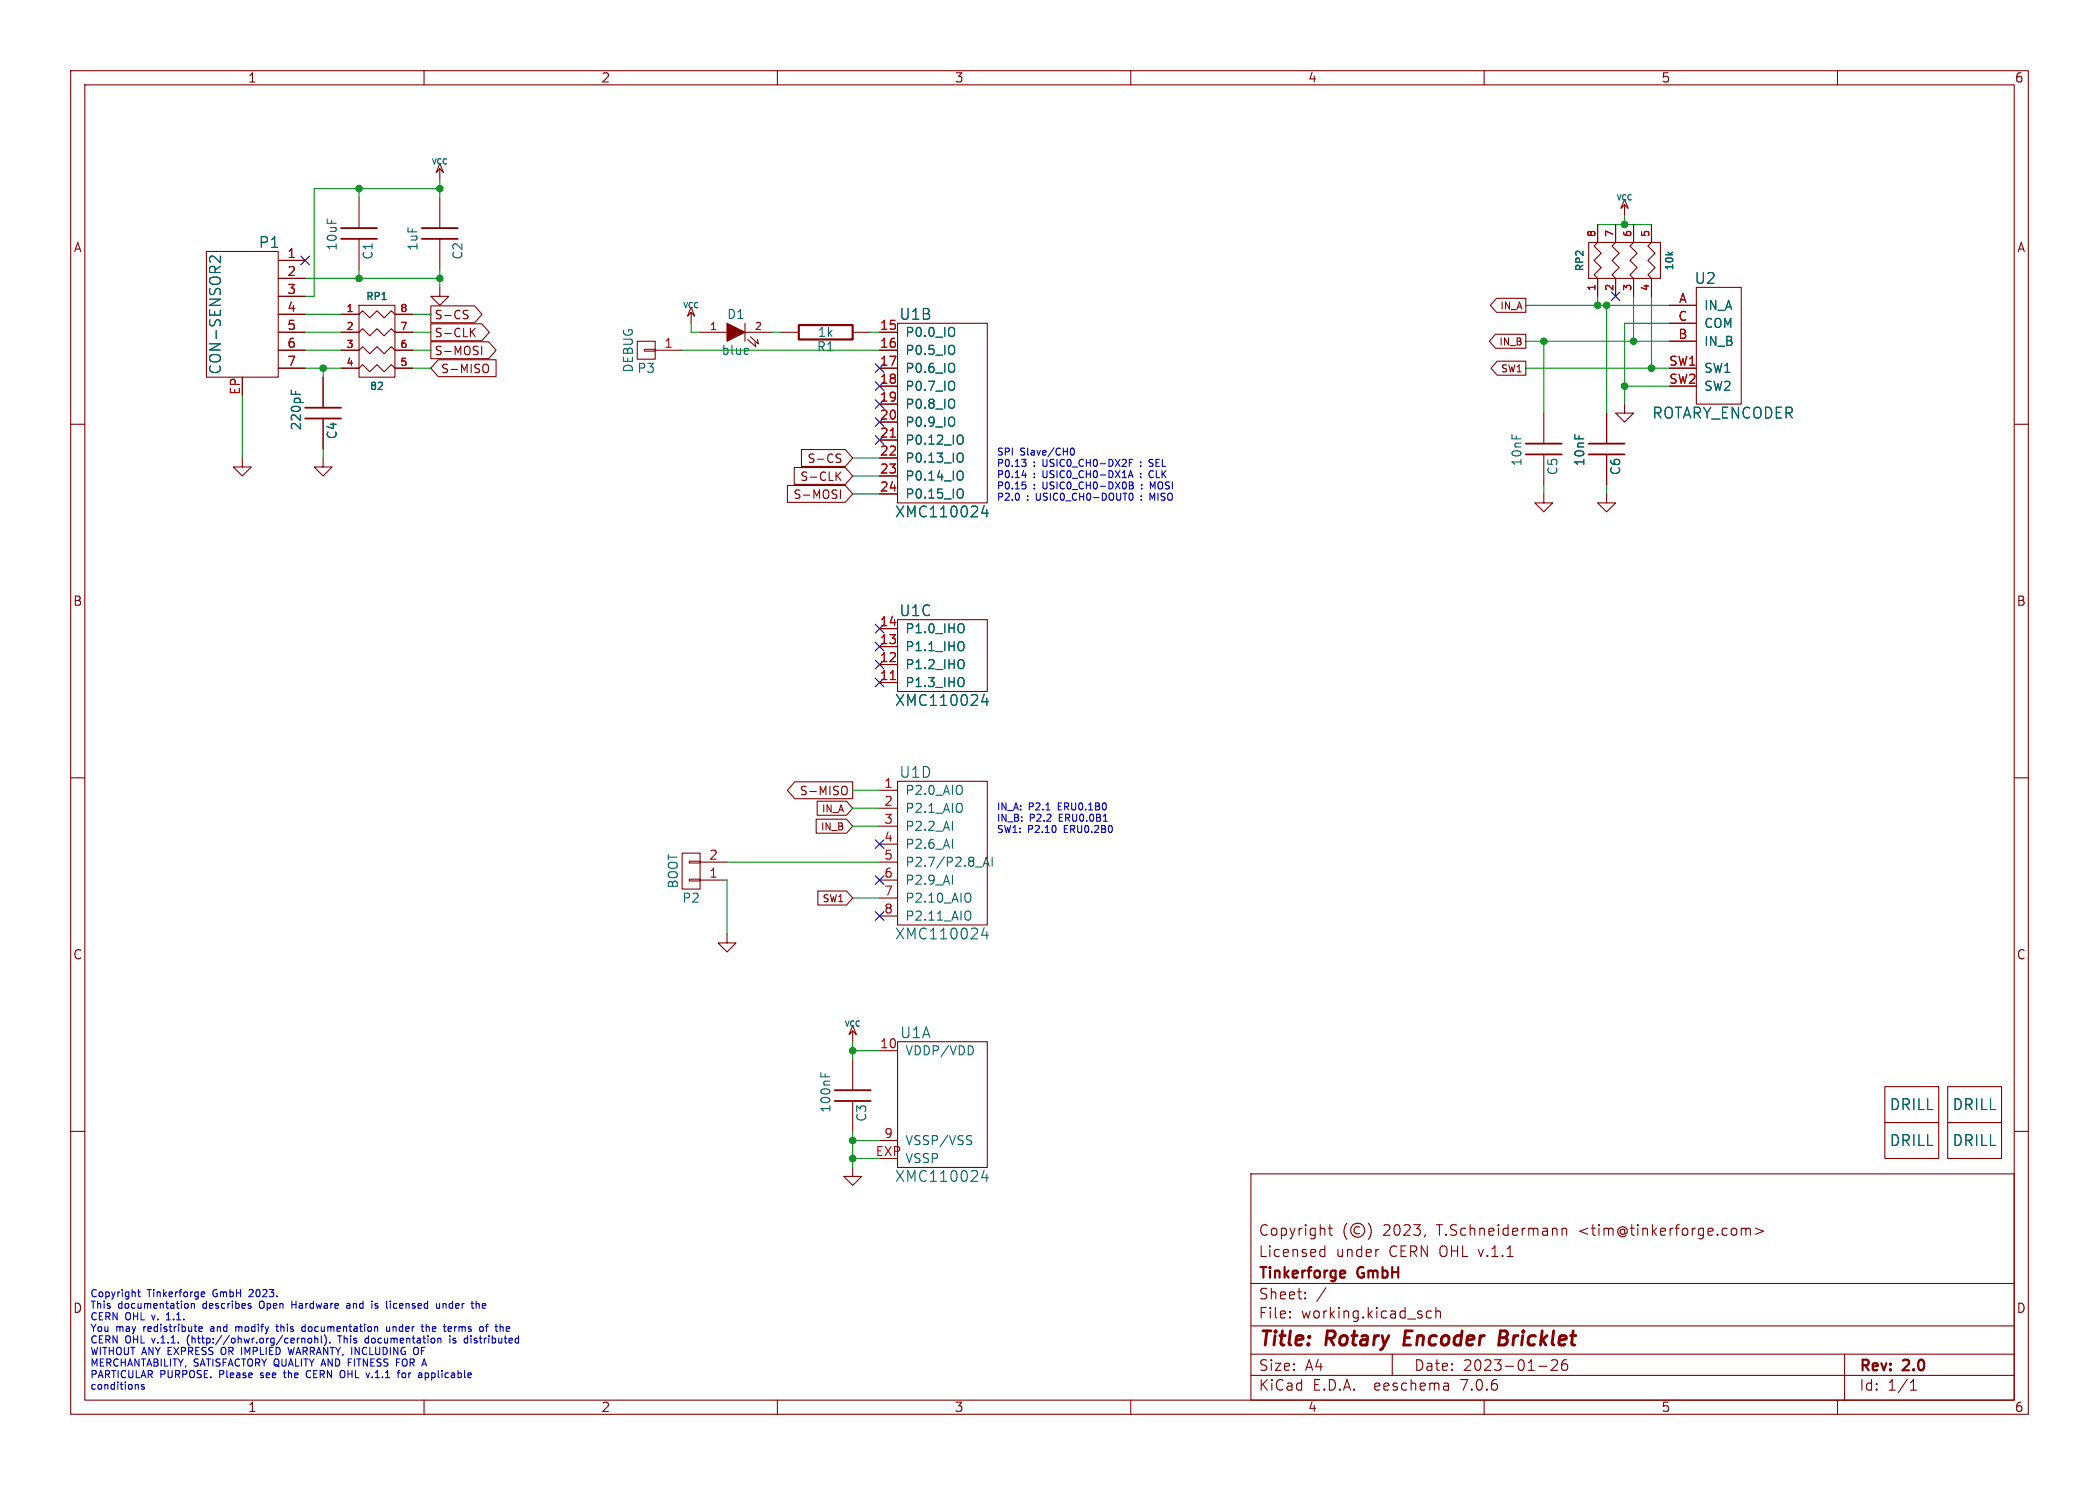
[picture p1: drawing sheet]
<svg xmlns="http://www.w3.org/2000/svg" width="297mm" height="210mm" viewBox="0 0 297 210" stroke-linecap="round" stroke-linejoin="round" font-family="sans-serif">
<g fill="none" stroke="#840000" stroke-width=".15">
<path d="M10 10h277v190h-277zM12 12h273v186h-273zM60 10v2M110 10v2M160 10v2M210 10v2M260 10v2M29.2 35.6h10.2v17.7h-10.2zM39.4 36.8h3.8M39.4 39.4h3.8M50.8 27.9v4.4M50.8 33.8v4.3"/>
<path d="M62.2 23.1l.5 1.3-.5-.5-.5 .5zM62.2 23.9v1.5M62.2 27.9v4.4M62.2 33.8v4.3M224.8 34.3h10.1v5.1h-10.1zM226.1 31.8v2.5l-.5 .5 1 1-1 1 1 1-1 1.1 .5 .5v2.5M228.6 31.8v2.5l-.5 .5 1 1-1 1 1 1-1 1.1 .5 .5v2.5M229.9 28.2l.5 1.3-.5-.5-.5 .5zM229.9 29v1.5M231.1 31.8v2.5l-.5 .5 1 1-1 1 1 1-1 1.1 .5 .5v2.5M233.7 31.8v2.5l-.5 .5 1 1-1 1 1 1-1 1.1 .5 .5v2.5M10 60h2"/>
<path d="M39.4 44.5h3.8M39.4 47h3.8M39.4 49.5h3.8M39.4 52.1h3.8M39.4 41.9h3.8M45.7 53.3v4.4M45.7 59.2v4.3M48.3 52.1h2.5l.5-.5 1 1 1-1 1.1 1 1-1 .5 .5h2.5M48.3 49.5h2.5l.5-.5 1 1 1-1 1.1 1 1-1 .5 .5h2.5M48.3 47h2.5l.5-.5 1 1 1-1 1.1 1 1-1 .5 .5h2.5M48.3 44.5h2.5l.5-.6 1 1.1 1-1.1 1.1 1.1 1-1.1 .5 .6h2.5M50.8 43.2h5.1v10.1h-5.1z"/>
<path d="M61 45.8h7.2l1 1.2-1 1.2h-7.2zM61 43.3h6.2l1 1.2-1 1.1h-6.2zM61 48.3h8.1l1.1 1.2-1.1 1.2h-8.1zM62 50.9h8.2v2.4h-8.2l-1-1.2zM62.2 40.6v1.3h1.3l-1.3 1.3-1.2-1.3h1.2M65.8 44.5l.3 .1 .1 .3-.2 .2h-.3M65.8 43.9h.4M66.7 46.9l.5 .7M67.2 46.4l-.6 .7M68.2 49v1.2M68.6 51.5a.4 .4 0 0 1 .5 .4v.4a.4 .4 0 0 1-.5 .4M90.2 48.3h2.5v2.5h-2.5z"/>
<path d="M91.2 49.4h1.5v.3h-1.5zM92.7 49.5h3.8M97.8 43.4l.5 1.3-.5-.5-.5 .5zM97.8 44.2v1.5M99.1 47h3.8M105.4 47h3.8M105.4 45.7v2.6M105.8 48l1.1 1-.1-.6M106.2 47.6l1.1 1-.1-.6M110.5 47h2.5M120.6 47h2.6M124.5 47h2.5"/>
<path d="M124.5 49.5h2.5M124.5 52.1h2.5M124.5 54.6h2.5M124.5 57.2h2.5M124.5 59.7h2.5M127 45.7h12.7v25.4h-12.7zM211.6 47.3h4.3v2h-4.3l-.9-1zM211.7 42.2h4.2v2h-4.2l-.8-1zM211.8 51.1h4.1v2h-4.1l-.8-1zM218.4 58.4v4.3M227.3 58.4v4.3M229.9 57.2v1.2h1.2l-1.2 1.3-1.3-1.3h1.3"/>
<path d="M236.2 52.1h3.8M236.2 43.2h3.8M236.2 48.3h3.8M236.2 45.7h3.8M236.2 54.6h3.8M240 40.6h6.4v16.6h-6.4zM285 60h2M34.3 64.8v1.2h1.3l-1.3 1.3-1.3-1.3h1.3M45.7 64.8v1.2h1.3l-1.3 1.3-1.3-1.3h1.3M111.4 68.7h8.2l1 1.2-1 1.1h-8.2zM112.4 66.1h7.2l1 1.2-1 1.2h-7.2zM113.4 63.6h6.2l1 1.2-1 1.2h-6.2z"/>
<path d="M118.5 67.3l.5 .6M118.5 64.8l.4 .1 .1 .3-.2 .2h-.3M118.5 64.2l.5 .1M118.9 69.3v1.2M119 66.7l-.7 .7M124.5 62.2h2.5M124.5 64.8h2.5M124.5 67.3h2.5M124.5 69.9h2.5M218.4 69.9v1.2h1.3l-1.3 1.3-1.2-1.3h1.2M218.4 64.3v4.3M227.3 69.9v1.2h1.3l-1.3 1.3-1.2-1.3h1.2"/>
<path d="M227.3 64.3v4.3M124.5 96.5h2.5M124.5 94h2.5M124.5 91.4h2.5M124.5 88.9h2.5M127 87.6h12.7v10.2h-12.7zM10 110h2M112.5 110.6h8.1v2.4h-8.1l-1.1-1.2zM115.5 115.8h4.3l.8 1-.8 1h-4.3zM115.6 113.3h4.2l.8 1-.8 1h-4.2zM119.4 111.2a.4 .4 0 0 1 .5 .4v.4a.4 .4 0 0 1-.5 .4M124.5 111.8h2.5"/>
<path d="M124.5 114.3h2.5M124.5 116.8h2.5M124.5 119.4h2.5M127 110.5h12.7v20.3h-12.7zM285 110h2M96.5 120.7h2.6v5h-2.6zM97.5 121.8h1.6v.2h-1.6zM97.5 124.3h1.6v.3h-1.6zM99.1 121.9h3.8M99.1 124.5h3.8M102.9 132.1v1.3h1.2l-1.2 1.2-1.3-1.2h1.3M115.7 126h4.1l.8 1-.8 1h-4.1z"/>
<path d="M124.5 121.9h2.5M124.5 124.5h2.5M124.5 127h2.5M124.5 129.5h2.5M10 160h2M120.6 145l.6 1.3-.6-.5-.5 .5zM120.6 145.8v1.5M120.6 149.9v4.3M120.6 155.7v4.3M124.5 148.6h2.5M127 147.3h12.7v17.8h-12.7zM266.7 158.8h7.6v5h-7.6z"/>
<path d="M266.7 153.7h7.6v5.1h-7.6zM275.6 158.8h7.6v5h-7.6zM275.6 153.7h7.6v5.1h-7.6zM285 160h2M120.6 165.1v1.3h1.3l-1.3 1.2-1.2-1.2h1.2M124.5 161.3h2.5M177 166h108v32h-108zM186.9 177.6l.1 .1 .5-.1M186.9 176.8l.1-.1 .5 .1M187.5 176.2v1.5M188 173.7h.5M188.2 173.2v1.3v.1l.3 .1"/>
<path d="M190.6 173a1.72 1.72 0 0 0 0 2.3M192.4 173.6a.52 .52 0 0 0-.8 .4 .52 .52 0 0 0 .8 .4M193.6 173a1.72 1.72 0 0 1 0 2.3M195 176.7h.1M201.7 174.6l-.2 .3M221 173.8a.37 .37 0 0 1 .7 .1v.8M221 173.7v1M246.4 173.8a.37 .37 0 0 1 .6 .1M246.4 173.7v1M247 173.9l.2-.2 .4 .1 .1 .9M247 173.9v.8M248.4 173.7l1.1 .4-1.1 .5"/>
<path d="M60 198v2M110 198v2M160 198v2M177 194.5h108M177 191.5h108M177 187.5h108M177 181.5h108M182.5 186.3h.1l-.1 .1M182.5 186.3v.1M182.5 185.5v.1M182.5 185.5h.1l-.1 .1M184.7 183.6v.1"/>
<path d="M184.7 183.6h-.1l.1 .1M184.7 182.8v.1M184.7 182.8h-.1l.1 .1M187.6 182.1l-1.3 2M197 191.5v3M202.5 185.5l-.4-.1-.3 .3v.4l.2 .2 .1 .1 .4-.1M203.2 185.5a.37 .37 0 0 1 .6 .1v.8M203.2 184.9v1.5M204.9 195.7l.1 .9M205 196.5l-.2 .1M205 196h-.2M210 198v2"/>
<path d="M217.7 193.2h1.2M219.5 192.4l.2-.1 .5 .1a.41 .41 0 0 1 .1 .5l-.8 .9h.9M221.7 192.3a.59 .59 0 0 0-.7 .6v.6l.1 .2 .4 .1 .2-.1 .1-.5-.1-.3h-.5l-.2 .3M260 198v2M261 191.5v6.5M270.3 196.6h.9M270.3 195.5l.4-.4v1.5"/>
<circle cx="192.1" cy="174" r="1"/>
</g>
<path d="M198.9 188.2l-.3 2h1M212.2 189.2h.7M212.9 189.2l.2 .1M213 188.2h-.7l-.2 2h.7l.2-.1M213.1 189.1l-.2 .1" fill="none" stroke="#840000" stroke-width=".4"/>
<path d="M113 46h7.6v2h-7.6zM190.1 179.7l.2 .1v.2l-.7 .2M190.3 180.6l-.2 .1" fill="none" stroke="#840000" stroke-width=".3"/>
<path d="M48.3 33.8h5M48.3 32.3h5M59.7 33.8h5.1M59.7 32.3h5.1M43.2 59.2h5.1M43.2 57.7h5.1M215.9 64.3h5.1M215.9 62.7h5.1M224.8 64.3h5.1M224.8 62.7h5.1M118.1 155.7h5.1M118.1 154.2h5.1" fill="none" stroke="#840000" stroke-width=".25"/>
<g fill="none" stroke="#006464" stroke-width=".15">
<path d="M31.2 36.2v1l-.9-.9a.41 .41 0 0 0-.6 .2v.4M41.2 55.2v.6M41.8 55.3v.5M105.9 49.3v.3l-.6 .1M135 46.5v.9M135 49v.9M135 51.6v.9M135 54.1v.9M135 56.6v.9M135 59.2v.9M136 61.5l.1 .1a.81 .81 0 0 1-.1 1.2M136 64.1h.1a.81 .81 0 0 1-.1 1.2"/>
<path d="M136 66.6l.1 .1a.81 .81 0 0 1-.1 1.2M136 69.2h.1a.81 .81 0 0 1-.1 1.2M139.3 71.5l-.4 1.1h.9M139.6 72.1v1M136.2 95.9a.9 .9 0 0 1 0 1.1M136.2 88.3a.9 .9 0 0 1 0 1.1M136.2 90.8a.9 .9 0 0 1 0 1.2M136.2 93.4a.9 .9 0 0 1 0 1.1M139.3 98.2l-.4 1h.9M139.6 98.7v1.1M137.2 126.4a.9 .9 0 0 1 0 1.1M137.2 128.9a.9 .9 0 0 1 0 1.2"/>
<path d="M138 122.6h1M139.1 122.5l.4-1.3 .5 1.3M139.2 122.1h.6M139.3 131.2l-.4 1.1h.9M139.6 131.8v1M140.4 121.2v1.3M116.1 151.7v.6M116.8 151.9v.4M137.7 148.2v.7M137 160.6l.5 .1M137.2 161.3l.3 .2-.1 .2-.2 .2M139.3 165.5l-.4 1.1h.9"/>
<path d="M139.6 166.1v1"/>
</g>
<path d="M126 61.8h.7M126 96.1h.7" fill="none" stroke="#a90000" stroke-width=".15"/>
<path d="M102.9 45.7l2.5 1.3-2.5 1.3z" fill="#840000" stroke="#840000" stroke-width=".15"/>
<g fill="none" stroke="#0000c2" stroke-width=".15">
<path d="M144.6 67.2h.6M144.7 68.2h.4M145 65.3l.2 .2v.3l-.2 .2M145 68.5l.2 .2v.3l-.2 .1M145.1 66.9v.7M145.2 65l-.4 .3M151.6 63.4h.1a.53 .53 0 0 1 .3 .5 .53 .53 0 0 1-.3 .5 .66 .66 0 0 1-.1-1zM159.7 67.6l.3-1 .3 1M159.7 67.3h.5M159.8 65.4h.3M159.8 68.2h.5v.2l-.2 .2M159.8 68.6h.3"/>
<path d="M159.9 69.8h.1a.53 .53 0 0 1 .3 .4 .53 .53 0 0 1-.3 .5h-.1M160.1 68.6l.3 .2-.1 .3h-.5M160.3 65h-.5v1M161.4 65.9v.1M161.4 65.3v.1M161.4 66.9v.1M161.4 67.5v.1M161.5 70.6v.1M161.5 70.1v.1M161.5 69.1h.1M161.5 68.5v.1M162.6 65.9l.4 .1"/>
<path d="M162.9 66.6a.53 .53 0 0 0-.3 .5 .53 .53 0 0 0 .3 .5M163 65h-.2l-.2 .2 .1 .2 .3 .1M163.1 70.5l-.4-.7v.9M163.1 68.9l-.3-.7v.9M19.4 195.8l.2 .1v.6M19.5 182.7h.4M19.6 182.4v.8l.3 .2M20.4 195.8h-.2l-.2 .1 .1 .2 .3 .1v.2h-.4M23.5 186.7h.6M23.7 185.8l-.2 .1M26.3 184.3l.2 .1 .1 .1v.4l-.3 .1M26.5 189.2v.7"/>
<path d="M27.1 184.4l.1-.1 .3 .1v.6M27.1 184.3v.7M28.1 187.9h.5v-.2l-.3-.1-.2 .2 .1 .4h.4M28.5 182.8l.1-.1h.2l.2 .1v.1l-.5 .1M28.5 183.2l.1 .2 .3-.1M29.8 187.9v.3M31.3 190.7v.7M33.4 187.6v.7M33.7 187.6l-.3 .1M35.3 182.4l-.1 .1M35.4 184.7l.1 .1-.1 .2M35.4 184.3l.1 .1"/>
<path d="M35.8 182.8l-.6 .6h.6M36.7 184.1v.8M36.8 194.8h.1M36.9 194.2v.2M39 187.6h.4M39.2 187.3v.8l.2 .2M40.1 194.2h.4M40.2 193.8v.9l.3 .1M40.8 190.5l.2 1.1 .2-.8 .2 .8M41.3 184v1M41.3 184.5h.6M42.7 188.1l.2 .2 .3-.1"/>
<path d="M42.7 189.2v.7M42.7 189.3l.1-.1 .3 .1v.6M43.2 187.7l-.3-.1-.2 .2M43.2 187.3v1M43.5 193.9a.5 .5 0 0 0-.2 .6 .5 .5 0 0 0 .6 .3M43.7 189.3l.2-.1 .2 .2v.3l-.2 .2h-.2l-.1-.2zM44.5 189.3l.2-.1 .2 .1 .1 .6M44.5 188.9v1M45.5 188.9v.9l.1 .1M45.9 188.8a1.19 1.19 0 0 1 0 1.5M46.7 189.8v.1M48.1 188.9v1"/>
<path d="M48.7 193.9a.72 .72 0 0 1 0 .9M49.1 184.4h.4v.6M49.3 192.7h.3M49.5 184.6h-.3l-.2 .2 .2 .2h.3M51.7 189.8l.1 .1h.3M52.1 189.3l-.3-.1-.1 .1M52.1 188.9v1M53.1 185h.3M53.4 184.4l-.2-.1-.1 .2v.1l.3 .1M54.7 187.6v.6l.3 .1 .1-.1M55.1 187.6v.7M55.2 184v.1"/>
<path d="M55.6 187.6v.7M55.8 184.4l-.1 .1 .1 .5M55.8 187.6l-.2 .1M56.1 192.7h.3M57 194.2h.2l.2 .1v.3l-.2 .2h-.2l-.1-.2zM59.1 190.6a.72 .72 0 0 1 0 .9M60.2 194.2h.3l.1 .1v.5h-.4M60.3 187.7l.2-.1 .2 .1v.6M60.3 187.3v1M61.8 184.3v.7h.3l.1-.1M62.2 184.3v.7M62.2 189.2l.2 .2v.5"/>
<path d="M62.7 184.3v.7M63.1 184.4l-.3-.1-.1 .1M63.6 188.9v.1M63.6 189.2v.7M63.7 187.6l.2 .3h-.5M63.8 188.2l-.1 .1M64.1 189.9h.4M64.3 187.6v.7M64.4 187.7l-.1 .1M64.5 189.3l-.3-.1-.1 .2v.1l.4 .1M66.6 188.9v.1M66.6 189.2v.7"/>
<path d="M67.5 184.3l.3 .2v.5M68.3 184.4v.6M68.7 187.6h.4M68.7 184.6l-.5 .1M69.1 187.3l-.3 .1v.9M71.7 188.2h.4M71.7 187.7l.3-.1 .1 .3h-.5"/>
</g>
<g fill="none" stroke="#009600" stroke-width=".15">
<path d="M43.2 39.4h19M50.8 26.7v1.2M50.8 38.1v1.3M62.2 26.7h-17.8v15.2h-1.2M62.2 25.4v2.5M62.2 38.1v2.5M226.1 31.8h7.6M229.9 30.5v1.3M34.3 55.9v8.9M43.2 52.1h5.1M43.2 47h5.1M43.2 44.5h5.1"/>
<path d="M43.2 49.5h5.1M45.7 52.1v1.2M58.4 52.1h2.6M58.4 47h2.6M58.4 44.5h2.6M58.4 49.5h2.6M96.5 49.5h28M97.8 45.7v1.3h1.3M109.2 47h1.3M123.2 47h1.3M215.9 43.2h20.3M215.9 52.1h20.3"/>
<path d="M215.9 48.3h20.3M218.4 48.3v10.1M226.1 41.9v1.3M227.3 43.2v15.2M229.9 54.6h6.3M231.1 41.9v6.4M233.7 41.9v10.2M236.2 45.7h-6.3v11.5M45.7 63.5v1.3M120.6 69.9h3.9M120.6 67.3h3.9M120.6 64.8h3.9"/>
<path d="M218.4 68.6v1.3M227.3 68.6v1.3M120.6 116.8h3.9M120.6 111.8h3.9M120.6 114.3h3.9M102.9 121.9h21.6M102.9 124.5v7.6M120.6 127h3.9M120.6 147.3v2.6M120.6 148.6h3.9M120.6 160v5.1M120.6 161.3h3.9"/>
<path d="M120.6 163.8h3.9"/>
</g>
<g fill="none" stroke="#000084" stroke-width=".15">
<path d="M42.6 36.2l1.2 1.2M43.8 36.2l-1.2 1.2M123.9 54l1.2 1.2M123.9 59.1l1.2 1.2M123.9 56.5l1.2 1.3M123.9 51.5l1.2 1.2M125.1 54l-1.2 1.2M125.1 59.1l-1.2 1.2M125.1 56.5l-1.2 1.3M125.1 51.5l-1.2 1.2M228 41.3l1.2 1.2M229.2 41.3l-1.2 1.2"/>
<path d="M123.9 61.6l1.2 1.2M125.1 61.6l-1.2 1.2M123.9 90.8l1.2 1.2M123.9 95.9l1.2 1.2M123.9 93.4l1.2 1.2M123.9 88.3l1.2 1.2M125.1 90.8l-1.2 1.2M125.1 95.9l-1.2 1.2M125.1 93.4l-1.2 1.2M125.1 88.3l-1.2 1.2M123.9 118.8l1.2 1.2M125.1 118.8l-1.2 1.2"/>
<path d="M123.9 128.9l1.2 1.2M123.9 123.9l1.2 1.2M125.1 128.9l-1.2 1.2M125.1 123.9l-1.2 1.2"/>
</g>
<g fill="#009600" stroke="#009600" stroke-width=".15">
<circle cx="231.1" cy="48.3" r=".46"/>
<circle cx="226.1" cy="43.2" r=".46"/>
<circle cx="227.3" cy="43.2" r=".46"/>
<circle cx="229.9" cy="31.8" r=".46"/>
<circle cx="233.7" cy="52.1" r=".46"/>
<circle cx="218.4" cy="48.3" r=".46"/>
<circle cx="229.9" cy="54.6" r=".46"/>
<circle cx="120.6" cy="148.6" r=".46"/>
<circle cx="120.6" cy="161.3" r=".46"/>
<circle cx="120.6" cy="163.8" r=".46"/>
<circle cx="50.8" cy="39.4" r=".46"/>
<circle cx="62.2" cy="26.7" r=".46"/>
<circle cx="62.2" cy="39.4" r=".46"/>
<circle cx="50.8" cy="26.7" r=".46"/>
<circle cx="45.7" cy="52.1" r=".46"/>
</g>
<g font-size="2.8" fill="#840000">
<text x="178" y="190.9">Title:</text>
<text x="187.7" y="190.9">Rotary</text>
<text x="199.5" y="190.9">Encoder</text>
<text x="213.7" y="190.9">Bricklet</text>
</g>
<g font-size="2.1" fill="#006464">
<text x="36.5" y="35.3">P1</text>
<text x="239.7" y="40.4">U2</text>
<text x="127.2" y="45.4">U1B</text>
<text x="31.5" y="53.1" transform="rotate(-90 31.5 53.1)">CON-SENSOR2</text>
<text x="233.7" y="59.4">ROTARY_ENCODER</text>
<text x="126.6" y="73.4">XMC110024</text>
<text x="127.2" y="87.4">U1C</text>
<text x="126.6" y="100.1">XMC110024</text>
<text x="127.2" y="110.2">U1D</text>
<text x="126.6" y="133.1">XMC110024</text>
<text x="127.3" y="147">U1A</text>
<text x="267.3" y="157.2">DRILL</text>
<text x="276.2" y="157.2">DRILL</text>
<text x="126.6" y="167.4">XMC110024</text>
<text x="267.3" y="162.3">DRILL</text>
<text x="276.2" y="162.3">DRILL</text>
</g>
<g font-size="2.1" fill="#840000">
<text x="178" y="178">Licensed</text>
<text x="178" y="175">Copyright</text>
<text x="189" y="178">under</text>
<text x="195.7" y="175">2023,</text>
<text x="196.6" y="178">CERN OHL v.1.1</text>
<text x="203.5" y="175">T.Schneidermann</text>
<text x="223.7" y="175">&lt;tim@tinkerforge.com&gt;</text>
<text x="178" y="184">Sheet:</text>
<text x="178" y="181.2">Tinkerforge</text>
<text x="192.2" y="181.2">GmbH</text>
<text x="178" y="186.7">File:</text>
<text x="184.1" y="186.7">working.kicad_sch</text>
<text x="178" y="196.9">KiCad</text>
<text x="178" y="194.1">Size:</text>
<text x="184.7" y="194.1">A4</text>
<text x="185.7" y="196.9">E.D.A.</text>
<text x="194.6" y="196.9">eeschema</text>
<text x="200" y="194.1">Date:</text>
<text x="207" y="196.9">7.0.6</text>
<text x="207" y="194.1">2023-01-26</text>
<text x="263" y="194.3">Rev:</text>
<text x="263" y="196.9">Id:</text>
<text x="267.1" y="196.9">1/1</text>
<text x="269.4" y="194.3">2.0</text>
</g>
<g font-size="1.8" fill="#840000">
<text x="35" y="11.9">1</text>
<text x="85" y="11.9">2</text>
<text x="135" y="11.9">3</text>
<text x="185" y="11.9">4</text>
<text x="235" y="11.9">5</text>
<text x="285" y="11.9">6</text>
<text x="10.3" y="35.9">A</text>
<text x="285.3" y="35.9">A</text>
<text x="10.3" y="85.9">B</text>
<text x="285.3" y="85.9">B</text>
<text x="10.3" y="135.9">C</text>
<text x="285.3" y="135.9">C</text>
<text x="10.3" y="185.9">D</text>
<text x="285.3" y="185.9">D</text>
<text x="35" y="199.9">1</text>
<text x="85" y="199.9">2</text>
<text x="135" y="199.9">3</text>
<text x="185" y="199.9">4</text>
<text x="235" y="199.9">5</text>
<text x="285" y="199.9">6</text>
</g>
<g font-size="1.8" fill="#006464">
<text x="47.9" y="35.6" transform="rotate(-90 47.9 35.6)">10uF</text>
<text x="59.3" y="35.6" transform="rotate(-90 59.3 35.6)">1uF</text>
<text x="52.9" y="36.8" transform="rotate(-90 52.9 36.8)">C1</text>
<text x="65.6" y="36.8" transform="rotate(-90 65.6 36.8)">C2</text>
<text x="102.8" y="45.3">D1</text>
<text x="115.6" y="47.9">1k</text>
<text x="128" y="47.9">P0.0_IO</text>
<text x="241" y="44">IN_A</text>
<text x="241" y="46.6">COM</text>
<text x="89.8" y="52.8" transform="rotate(-90 89.8 52.8)">DEBUG</text>
<text x="90.1" y="52.9">P3</text>
<text x="102" y="50.4">blue</text>
<text x="115.5" y="49.9">R1</text>
<text x="128" y="50.4">P0.5_IO</text>
<text x="128" y="52.9">P0.6_IO</text>
<text x="241" y="49.1">IN_B</text>
<text x="241" y="52.9">SW1</text>
<text x="128" y="55.5">P0.7_IO</text>
<text x="128" y="58">P0.8_IO</text>
<text x="241" y="55.5">SW2</text>
<text x="42.8" y="61" transform="rotate(-90 42.8 61)">220pF</text>
<text x="47.9" y="62.2" transform="rotate(-90 47.9 62.2)">C4</text>
<text x="128" y="60.6">P0.9_IO</text>
<text x="128" y="63.1">P0.12_IO</text>
<text x="128" y="65.6">P0.13_IO</text>
<text x="128" y="68.2">P0.14_IO</text>
<text x="128" y="70.7">P0.15_IO</text>
<text x="215.5" y="66" transform="rotate(-90 215.5 66)">10nF</text>
<text x="220.6" y="67.3" transform="rotate(-90 220.6 67.3)">C5</text>
<text x="224.4" y="66" transform="rotate(-90 224.4 66)">10nF</text>
<text x="229.5" y="67.3" transform="rotate(-90 229.5 67.3)">C6</text>
<text x="128" y="89.8">P1.0_IHO</text>
<text x="128" y="94.8">P1.2_IHO</text>
<text x="128" y="92.3">P1.1_IHO</text>
<text x="128" y="97.4">P1.3_IHO</text>
<text x="128" y="112.6">P2.0_AIO</text>
<text x="128" y="115.2">P2.1_AIO</text>
<text x="128" y="117.7">P2.2_AI</text>
<text x="96.1" y="125.7" transform="rotate(-90 96.1 125.7)">BOOT</text>
<text x="128" y="120.2">P2.6_AI</text>
<text x="128" y="122.8">P2.7/P2.8_AI</text>
<text x="128" y="125.3">P2.9_AI</text>
<text x="96.4" y="127.9">P2</text>
<text x="128" y="127.9">P2.10_AIO</text>
<text x="128" y="130.4">P2.11_AIO</text>
<text x="128" y="149.5">VDDP/VDD</text>
<text x="117.7" y="157.5" transform="rotate(-90 117.7 157.5)">100nF</text>
<text x="122.8" y="158.7" transform="rotate(-90 122.8 158.7)">C3</text>
<text x="128" y="162.2">VSSP/VSS</text>
<text x="128" y="164.7">VSSP</text>
</g>
<g font-size="1.8" fill="#a90000">
<text x="40.6" y="36.6">1</text>
<text x="40.6" y="39.1">2</text>
<text x="40.6" y="41.7">3</text>
<text x="40.6" y="44.2">4</text>
<text x="40.6" y="46.7">5</text>
<text x="124.4" y="46.7">15</text>
<text x="237.4" y="45.5">C</text>
<text x="237.5" y="42.9">A</text>
<text x="40.6" y="49.3">6</text>
<text x="40.6" y="51.8">7</text>
<text x="93.9" y="49.3">1</text>
<text x="124.4" y="49.3">16</text>
<text x="124.4" y="51.8">17</text>
<text x="236.1" y="51.8">SW1</text>
<text x="237.4" y="48">B</text>
<text x="34" y="55.9" transform="rotate(-90 34 55.9)">EP</text>
<text x="124.4" y="54.4">18</text>
<text x="124.4" y="56.9">19</text>
<text x="124.4" y="59.4">20</text>
<text x="236.1" y="54.4">SW2</text>
<text x="124.4" y="62">21</text>
<text x="124.4" y="64.5">22</text>
<text x="124.4" y="67.1">23</text>
<text x="124.4" y="69.6">24</text>
<text x="124.4" y="88.6">14</text>
<text x="124.4" y="93.7">12</text>
<text x="124.4" y="91.2">13</text>
<text x="124.4" y="96.3">11</text>
<text x="125" y="111.5">1</text>
<text x="125" y="114">2</text>
<text x="125" y="116.6">3</text>
<text x="125" y="119.1">4</text>
<text x="100.3" y="124.2">1</text>
<text x="100.3" y="121.7">2</text>
<text x="125" y="121.7">5</text>
<text x="125" y="124.2">6</text>
<text x="125" y="126.7">7</text>
<text x="125" y="129.3">8</text>
<text x="124.4" y="148.3">10</text>
<text x="125" y="161">9</text>
<text x="123.8" y="163.6">EXP</text>
</g>
<g font-size="1.7" fill="#840000">
<text x="61.4" y="47.9">S-CLK</text>
<text x="61.4" y="45.4">S-CS</text>
<text x="61.4" y="50.4">S-MOSI</text>
<text x="62.3" y="53">S-MISO</text>
<text x="114.1" y="65.7">S-CS</text>
<text x="112.2" y="70.8">S-MOSI</text>
<text x="113.1" y="68.2">S-CLK</text>
<text x="113" y="112.7">S-MISO</text>
</g>
<g font-size="1.4" fill="#a90000">
<text x="225.8" y="33.6" transform="rotate(-90 225.8 33.6)">8</text>
<text x="228.3" y="33.6" transform="rotate(-90 228.3 33.6)">7</text>
<text x="230.9" y="33.6" transform="rotate(-90 230.9 33.6)">6</text>
<text x="233.4" y="33.6" transform="rotate(-90 233.4 33.6)">5</text>
<text x="225.8" y="41.3" transform="rotate(-90 225.8 41.3)">1</text>
<text x="228.3" y="41.3" transform="rotate(-90 228.3 41.3)">2</text>
<text x="230.9" y="41.3" transform="rotate(-90 230.9 41.3)">3</text>
<text x="233.4" y="41.3" transform="rotate(-90 233.4 41.3)">4</text>
<text x="48.9" y="44.2">1</text>
<text x="48.9" y="46.7">2</text>
<text x="56.5" y="46.7">7</text>
<text x="56.5" y="44.2">8</text>
<text x="100.4" y="46.7">1</text>
<text x="106.7" y="46.7">2</text>
<text x="48.9" y="49.3">3</text>
<text x="48.9" y="51.8">4</text>
<text x="56.5" y="51.8">5</text>
<text x="56.5" y="49.3">6</text>
</g>
<g font-size="1.4" fill="#006464">
<text x="224.3" y="38.5" transform="rotate(-90 224.3 38.5)">RP2</text>
<text x="237" y="38.3" transform="rotate(-90 237 38.3)">10k</text>
<text x="51.7" y="42.6">RP1</text>
<text x="52.2" y="55.3">82</text>
</g>
<g font-size="1.4" fill="#840000">
<text x="212.2" y="44">IN_A</text>
<text x="212" y="49.1">IN_B</text>
<text x="212.3" y="52.9">SW1</text>
<text x="116" y="117.6">IN_B</text>
<text x="116.2" y="115.1">IN_A</text>
<text x="116.3" y="127.8">SW1</text>
</g>
<g font-size="1.4" fill="#0000c2">
<text x="141" y="64.5">SPI</text>
<text x="144.4" y="64.5">Slave/CH0</text>
<text x="141" y="66.1">P0.13</text>
<text x="141" y="67.7">P0.14</text>
<text x="141" y="69.3">P0.15</text>
<text x="141" y="70.9">P2.0</text>
<text x="145.3" y="70.9">:</text>
<text x="146.3" y="66.1">:</text>
<text x="146.3" y="67.7">:</text>
<text x="146.3" y="69.3">:</text>
<text x="146.8" y="70.9">USIC0_CH0-DOUT0</text>
<text x="147.8" y="66.1">USIC0_CH0-DX2F</text>
<text x="147.8" y="67.7">USIC0_CH0-DX1A</text>
<text x="147.8" y="69.3">USIC0_CH0-DX0B</text>
<text x="163.3" y="66.1">SEL</text>
<text x="163.3" y="67.7">CLK</text>
<text x="163.4" y="70.9">MISO</text>
<text x="163.5" y="69.3">MOSI</text>
<text x="141" y="114.7">IN_A:</text>
<text x="141" y="116.3">IN_B:</text>
<text x="141" y="117.9">SW1:</text>
<text x="145.5" y="117.9">P2.10</text>
<text x="145.6" y="114.7">P2.1</text>
<text x="145.7" y="116.3">P2.2</text>
<text x="149.9" y="114.7">ERU0.1B0</text>
<text x="150.1" y="116.3">ERU0.0B1</text>
<text x="150.8" y="117.9">ERU0.2B0</text>
<text x="12.7" y="183.5">Copyright</text>
<text x="12.7" y="185.1">This</text>
<text x="16.7" y="185.1">documentation</text>
<text x="20.9" y="183.5">Tinkerforge</text>
<text x="28.9" y="185.1">describes</text>
<text x="30.3" y="183.5">GmbH</text>
<text x="35.7" y="183.5">2023.</text>
<text x="37.2" y="185.1">Open</text>
<text x="42" y="185.1">Hardware</text>
<text x="50" y="185.1">and</text>
<text x="53.8" y="185.1">is</text>
<text x="56.1" y="185.1">licensed</text>
<text x="63.5" y="185.1">under</text>
<text x="68.7" y="185.1">the</text>
<text x="12.7" y="186.8">CERN</text>
<text x="12.7" y="188.4">You</text>
<text x="12.7" y="190.1">CERN</text>
<text x="12.7" y="191.7">WITHOUT ANY EXPRESS</text>
<text x="16.4" y="188.4">may</text>
<text x="17.7" y="186.8">OHL</text>
<text x="17.7" y="190.1">OHL</text>
<text x="20.5" y="188.4">redistribute</text>
<text x="21.7" y="186.8">v.</text>
<text x="21.7" y="190.1">v.1.1.</text>
<text x="24" y="186.8">1.1.</text>
<text x="26.9" y="190.1">(http://ohwr.org/cernohl).</text>
<text x="30.3" y="188.4">and</text>
<text x="31.7" y="191.7">OR IMPLIED</text>
<text x="34" y="188.4">modify</text>
<text x="40.1" y="188.4">this</text>
<text x="41.8" y="191.7">WARRANTY, INCLUDING</text>
<text x="43.9" y="188.4">documentation</text>
<text x="48.6" y="190.1">This</text>
<text x="52.6" y="190.1">documentation</text>
<text x="56.1" y="188.4">under</text>
<text x="60" y="191.7">OF</text>
<text x="61.4" y="188.4">the</text>
<text x="64.8" y="188.4">terms</text>
<text x="64.8" y="190.1">is</text>
<text x="67.2" y="190.1">distributed</text>
<text x="70.1" y="188.4">of</text>
<text x="12.7" y="193.3">MERCHANTABILITY,</text>
<text x="12.7" y="195">PARTICULAR</text>
<text x="12.7" y="196.6">conditions</text>
<text x="22.7" y="195">PURPOSE.</text>
<text x="27.4" y="193.3">SATISFACTORY QUALITY AND</text>
<text x="31.3" y="195">Please</text>
<text x="37.3" y="195">see</text>
<text x="40.9" y="195">the</text>
<text x="44.3" y="195">CERN</text>
<text x="49.3" y="195">OHL</text>
<text x="50" y="193.3">FITNESS</text>
<text x="53.3" y="195">v.1.1</text>
<text x="57" y="193.3">FOR</text>
<text x="58" y="195">for</text>
<text x="61.2" y="195">applicable</text>
</g>
<g font-size="1.1" fill="#006464">
<text x="61" y="23.5">VCC</text>
<text x="228.6" y="28.5">VCC</text>
<text x="96.5" y="43.8">VCC</text>
<text x="119.4" y="145.4">VCC</text>
</g>
</svg>
